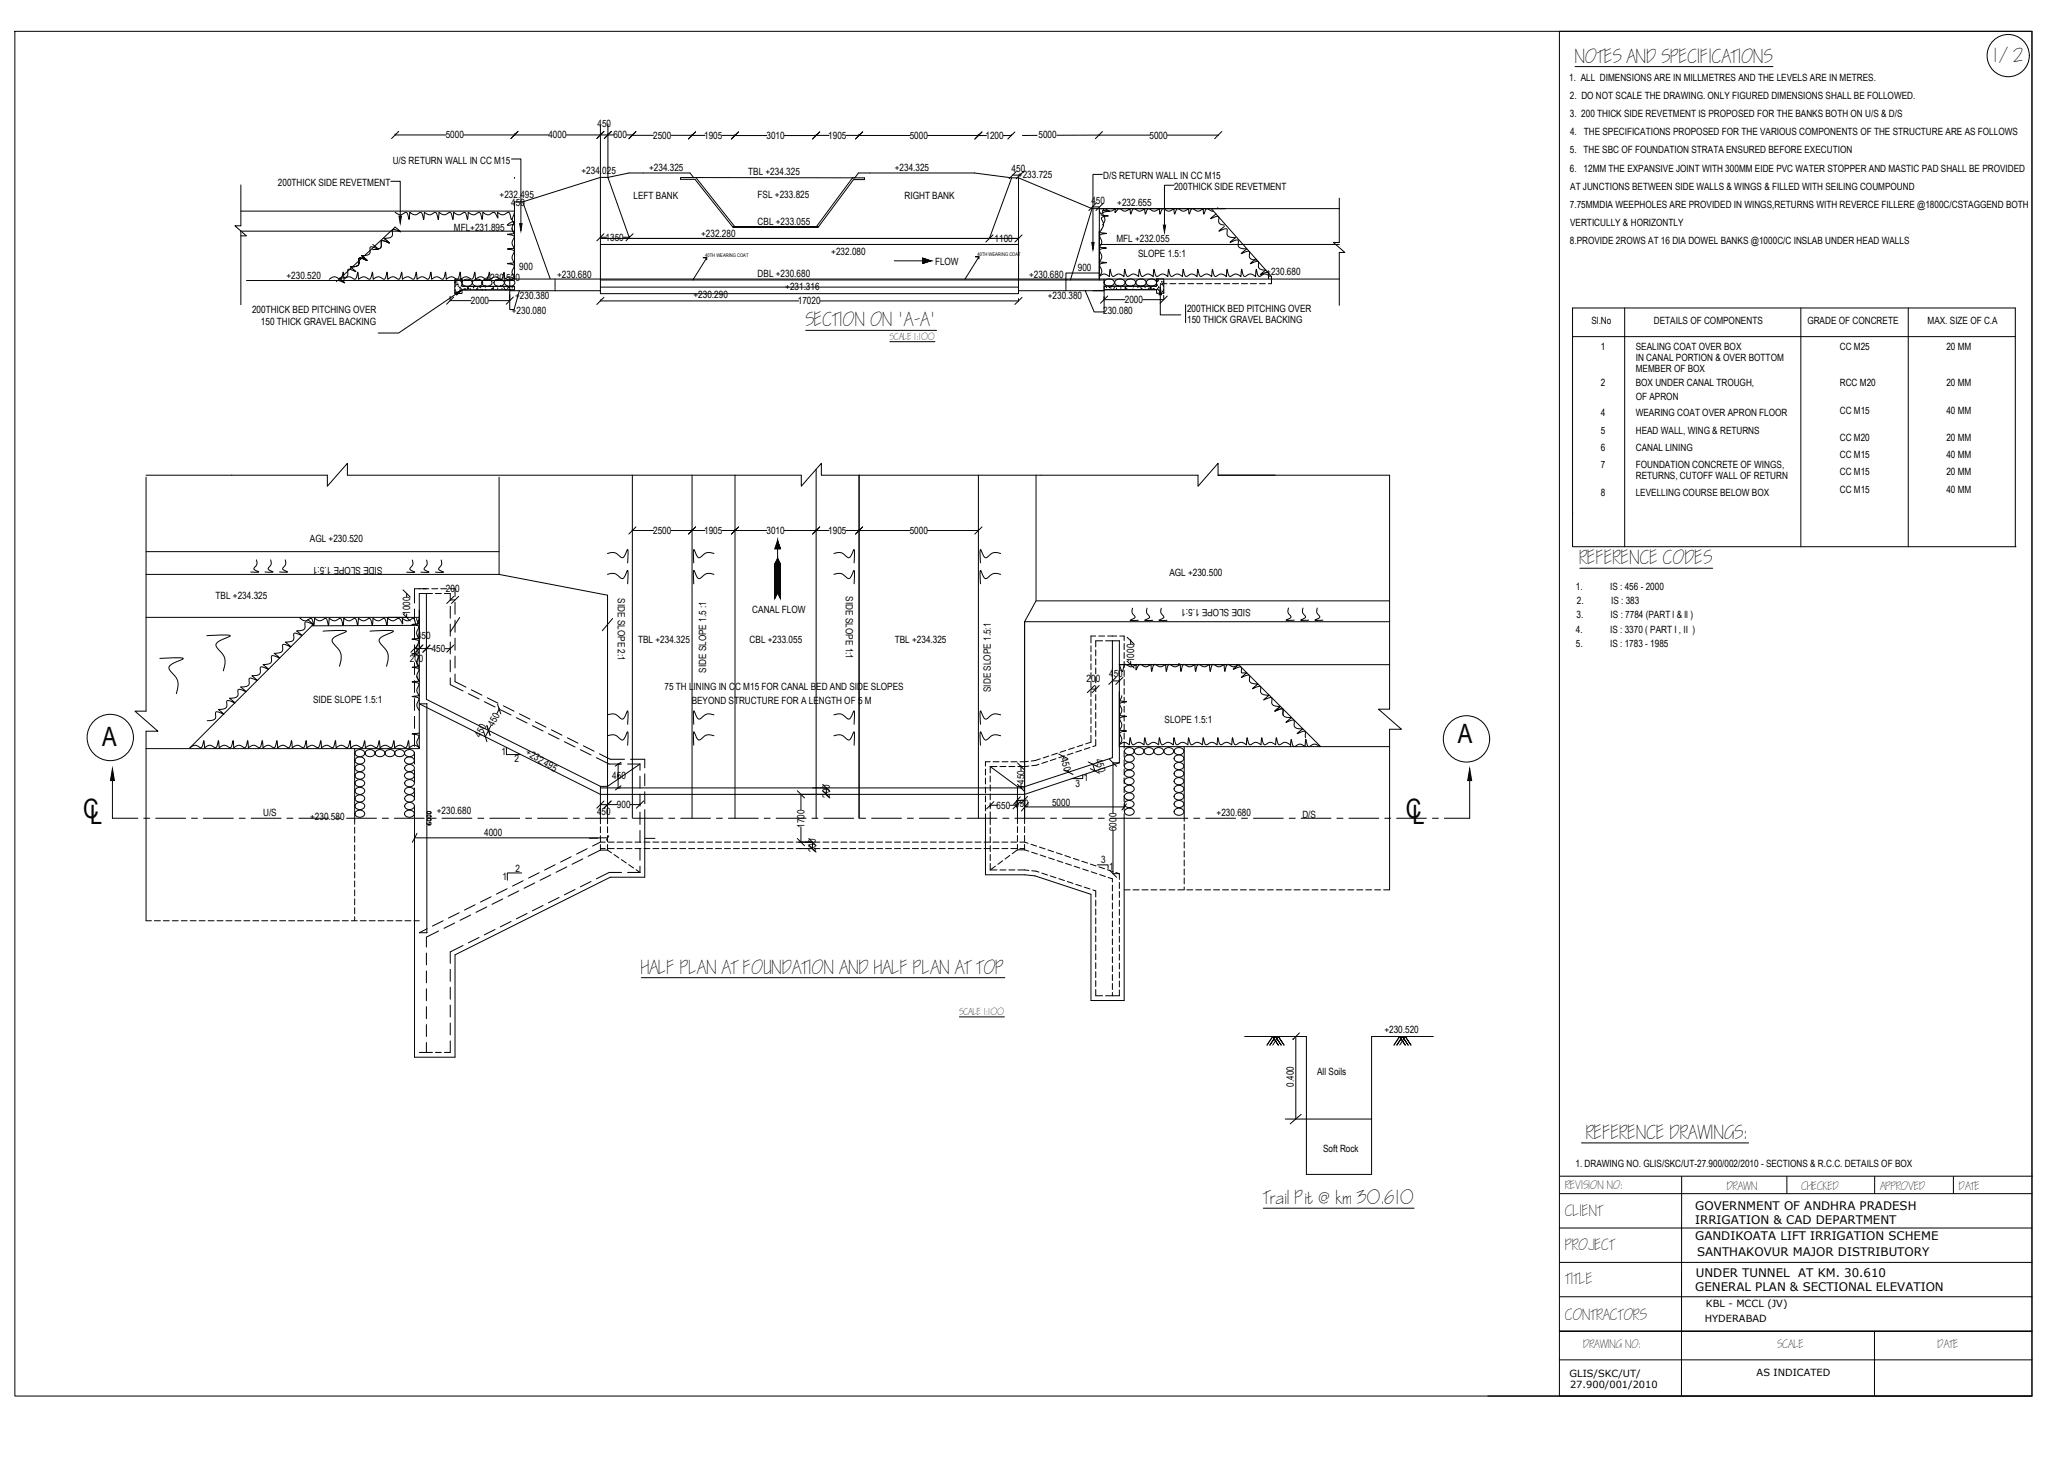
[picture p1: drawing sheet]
<svg xmlns="http://www.w3.org/2000/svg" width="1189mm" height="841mm" viewBox="0 0 1189 841" stroke-linecap="round" stroke-linejoin="round" font-family="sans-serif">
<!-- layer: STEEL -->
<g fill="none" stroke="#000" stroke-width=".58">
<path d="M9 18h1163v787h-1163zM908 38h114M228 78h.1M228 78h29M267 78h49M297 78h.1M327 78h19M346 78h.1M346 78h4M346 72v97h241v-66M350 78h.1M350 78h4"/>
<path d="M350 71v31h-4l-45 14M361 78h4M365 78h.1M365 78h12M387 78h19M399 78h.1M416 78h8M424 78h.1M424 78h18M452 78h19M471 78h.1M471 78h7"/>
<path d="M488 78h37M495 78h.1M535 78h29M564 78h.1M564 78h5M578 78h5M583 78h.1M598 78h-8M634 78h29M634 78h.1M634 78h-25M673 78h29"/>
<path d="M702 78h.1M295 92h5v37M139 107v23M225 105h6v20M297 102v1M400 102h-8v1h9l22 28h49l20-27M400 102l-2-2h-35l-13 2 13 35M400 102l93 1 2-3h67l21 3-13 34M401 102l23 29M492 104h.1M492 104h6v-1h-6l-22 28M583 103h4"/>
<path d="M584 101h4M587 103l43 17M630 119h4M636 101h-6v39M677 107h-6v23M772 114v26M139 122h158M297 133h-158v43M346 137h241M346 137h4M359 137h4M363 137h.1"/>
<path d="M422 131h50M570 137h.1M630 120h142M630 120l-13 41M634 120v41M634 133h.1M635 132l-1 2M698 120l35 39v5h-2M346 141h241M407 150l1-1h-3h3l-9 12M516 150h21M532 149v2v-1"/>
<path d="M532 149l5 1-5 2v-1M532 149l5 1-5 2zM564 149v-1h-2h2l-8 13M587 141h.1M634 157h-19v5M634 141h138M772 146v30M142 162h153M260 171v2h12M262 161h4v4h31v2h-31v2h-4zM262 169h.1M262 163h.1"/>
<path d="M262 167h.1M262 168h.1M262 165h.1M263 163h.1M263 164h.1M263 169l-33 23h-12M263 168h.1M264 164h.1M264 165h.1M265 168h.1M265 165v1zM265 162h.1"/>
<path d="M266 161h.1M266 167h.1M266 165h.1M266 163h.1M266 162h.1M266 165h31M266 167h31M267 162a2.9 2.9 0 0 1 3-1 2.9 2.9 0 0 1 2 3 3 3 0 0 1-3 1 3 3 0 0 1-3-2zM268 167v-1zM268 167h.1M269 167h.1M270 166h.1"/>
<path d="M271 167h.1M273 166h.1M273 162a2.9 2.9 0 0 1 3-1 2.9 2.9 0 0 1 2 3 3 3 0 0 1-3 1 3 3 0 0 1-3-2zM274 165h.1M275 166v1zM275 166h.1M276 166h.1M277 165h.1M277 166h.1M278 167h.1M278 162a2.9 2.9 0 0 1 4-1 2.9 2.9 0 0 1 1 3 3 3 0 0 1-3 1 3 3 0 0 1-2-3zM280 167h.1"/>
<path d="M280 166h.1M280 165h.1M283 167h.1M283 165h1M284 166h.1M285 162a2.9 2.9 0 0 1 4-1 2.9 2.9 0 0 1 1 3 3 3 0 0 1-3 1 3 3 0 0 1-2-2zM287 166h.1M289 165h.1M289 167h.1M291 166h.1M291 167h.1M292 162a2.9 2.9 0 0 1 3-1 2.9 2.9 0 0 1 2 3 3 3 0 0 1-4 1 3 3 0 0 1-2-2z"/>
<path d="M292 167h.1M292 165h.1M293 166h.1M293 166l1-1zM294 168v10h2l3-10M294 170v3h-12M294 165h.1M295 166h.1M296 165h.1M299 168h47M317 161l-16-45h-4v45M320 161h.1"/>
<path d="M320 162v1M320 163v1M320 164v1M320 165v1M320 166v1M320 167v1M346 173h.1M346 161h291M346 166h241M346 173h114M587 168h50v12h-6l-5-12M587 172v1h-114"/>
<path d="M615 162v1M615 163v1M615 164v1M615 165v1M615 166v1M615 167v1M637 171v2h12M637 165h30v-4h4v8h-4v-2h-30zM637 161v7h-7M637 167h30M637 162a2.9 2.9 0 0 1 3-1 2.9 2.9 0 0 1 2 3 3 3 0 0 1-3 1 3 3 0 0 1-2-3zM637 165h.1"/>
<path d="M638 166h.1M639 165h.1M639 165h28M639 165h1zM640 166h.1M641 166h.1M641 165h.1M641 167h1M642 167h.1M643 166h.1M643 162a2.9 2.9 0 0 1 4-1 2.9 2.9 0 0 1 1 3 3 3 0 0 1-3 1 3 3 0 0 1-2-3zM644 167h.1"/>
<path d="M645 165h.1M646 166h.1M649 166h.1M649 165h.1M649 162a2.9 2.9 0 0 1 4-1 2.9 2.9 0 0 1 1 3 3 3 0 0 1-3 1 3 3 0 0 1-2-3zM650 167h.1M650 165h-1M653 167h1M653 165h.1M653 166h.1M655 167h.1M656 162a2.9 2.9 0 0 1 3-1 2.9 2.9 0 0 1 2 3 3 3 0 0 1-4 1 3 3 0 0 1-2-3z"/>
<path d="M656 166h.1M656 165h1M657 165h.1M658 166h.1M658 166v1zM659 165h.1M660 166h.1M662 162a2.9 2.9 0 0 1 3-1 2.9 2.9 0 0 1 2 3 3 3 0 0 1-4 1 3 3 0 0 1-2-3zM662 167h.1M663 166h.1M664 166h.1M665 167h.1"/>
<path d="M665 166v1zM667 162h.1M667 165h.1M667 167h.1M668 167h.1M668 161h.1M668 162h.1M668 165v1zM668 168h.1M669 170v12h12M669 165h.1M669 164h1z"/>
<path d="M670 163h.1M670 164h.1M670 168h.1M671 163h.1M671 165h.1M671 167h.1M671 168h.1M671 169h.1M671 170v3h-12M671 162v1M671 164h2M675 164h3"/>
<path d="M680 164h3M684 176v10M685 164h3M690 164h3M695 164h4M700 164h4M705 164h4M711 164h3M716 164h3M721 164h3M726 164h4M772 161h-478v7h5"/>
<path d="M937 178v137M1038 178v137M1100 178v137M465 190h75M513 197h26M907 194h255M84 274h105M84 275v135M200 274h262M288 275v56M365 274v198M399 274v198"/>
<path d="M424 274v198M471 270v202M474 274h217M495 274v198M564 274v198M597 274v72l-6 12M702 274h99v135M907 295h.1M84 318h204M350 319a7 7 0 0 1 8 2 7 7 0 0 0 4-4v8M365 306h.1M365 306h12"/>
<path d="M387 306h19M399 306h.1M412 319a6 6 0 0 0-8 2h-2l-2-4v8M416 306h26M424 306h.1M448 311v31M452 306h26M471 306h.1M481 319a6 6 0 0 1 8 2h1l2-4v8M488 306h37M495 306h.1M535 306h29"/>
<path d="M564 306h.1M577 319a7 7 0 0 0-8 2h-2l-2-4v8M1162 315v-137h-255v137h255M84 331h204M148 323a6 6 0 0 1-2 5l3 2h-4M156 323a6 6 0 0 1-1 5l2 2h-4M164 323a6 6 0 0 1-1 5l3 2h-5M238 323a6 6 0 0 1-2 5l3 2h-5M242 339h4M246 323a6 6 0 0 1-1 5l2 2h-4M254 323a6 6 0 0 1-1 5l3 2h-5M288 331l62 12v129"/>
<path d="M350 331a6 6 0 0 1 8 2 7 7 0 0 0 4-4v8M412 331a6 6 0 0 0-9 2 7 7 0 0 1-3-4v8M448 322l2 3v20l-2-3-1 3v-20zM481 331a6 6 0 0 1 8 2h1l2-4v8M577 331a6 6 0 0 0-8 2 7 7 0 0 1-4-4v8M911 328h76M84 356h158M234 342h.1M234 342v2M234 354v2M260 346h2M265 356l-5 8"/>
<path d="M353 357l-6 7M591 358h210M591 358v114M597 346h204M653 351a6 6 0 0 0 1 5l-2 2h4M661 351a6 6 0 0 0 2 5l-3 2h5M670 351a6 6 0 0 0 1 5l-3 2h5M743 351a6 6 0 0 0 1 5l-2 1h4M751 351a6 6 0 0 0 2 5l-3 1h5M759 351a6 6 0 0 0 2 5l-3 1h5M92 380l12-1 2 1-4 1a4 4 0 0 0-4 5l1 2a8 8 0 0 1 3 9v3M119 366h12h2l-4 2a4 4 0 0 0-4 4l1 3a8 8 0 0 1 3 9v3"/>
<path d="M186 364l12-1 2 1-4 2a4 4 0 0 0-4 4l1 2a8 8 0 0 1 3 10v2M213 364l12-1 2 1-4 2a4 4 0 0 0-4 4l1 2a8 8 0 0 1 3 10v2M239 374h7M239 360l-59 1M246 374h.1M246 374h3M257 374h3M260 374h.1M652 369h.1M652 369v2M629 397h3M641 392h.1"/>
<path d="M641 393h4M645 392h.1M645 383h156M652 383h.1M652 381v2M680 383h.1M714 383h.1M246 406v132M246 406h-4l104 52h245l54-18M283 418l-1 3M288 409h.1M288 409l-2 2"/>
<path d="M350 412a6 6 0 0 1 8 2 7 7 0 0 0 4-4v8M412 412a6 6 0 0 0-9 2 7 7 0 0 1-3-4v8M481 412a6 6 0 0 1 8 2h1l2-4v8M577 412a6 6 0 0 0-8 2 7 7 0 0 1-4-4v8M84 432h158v-90h4v61l100 50M84 421v110M204 432v41M205 433a2.6 2.6 0 0 1 4-1 2.6 2.6 0 0 1 1 3 2.6 2.6 0 0 1-4 1 2.6 2.6 0 0 1-1-3zM205 437a2.6 2.6 0 0 1 4-1 2.6 2.6 0 0 1 1 4 2.6 2.6 0 0 1-4 0 2.6 2.6 0 0 1-1-3zM211 433a2.6 2.6 0 0 1 4-1 2.6 2.6 0 0 1 1 3 2.6 2.6 0 0 1-4 1 2.6 2.6 0 0 1-1-3zM217 433a2.6 2.6 0 0 1 3-1 2.6 2.6 0 0 1 1 3 2.6 2.6 0 0 1-3 1 2.6 2.6 0 0 1-1-3zM223 433a2.6 2.6 0 0 1 3-1 2.6 2.6 0 0 1 1 3 2.6 2.6 0 0 1-3 1 2.6 2.6 0 0 1-1-3z"/>
<path d="M228 433a2.6 2.6 0 0 1 4-1 2.6 2.6 0 0 1 1 3 2.6 2.6 0 0 1-4 1 2.6 2.6 0 0 1-1-3zM234 433a2.6 2.6 0 0 1 3-1 2.6 2.6 0 0 1 1 3 2.6 2.6 0 0 1-3 1 2.6 2.6 0 0 1-1-3zM234 437a2.6 2.6 0 0 1 3-1 2.6 2.6 0 0 1 1 4 2.6 2.6 0 0 1-3 0 2.6 2.6 0 0 1-1-3zM282 421h.1M282 421l-2 4M292 431v4h8M350 424a7 7 0 0 1 8 2 7 7 0 0 0 4-4v8M358 439l-3 3M412 424a6 6 0 0 0-8 2h-2l-2-4v8M481 424a6 6 0 0 1 8 2h1l2-4v8M577 424a7 7 0 0 0-8 2h-2l-2-4v8M613 436h.1"/>
<path d="M613 436v1M645 440v-71h-4v68l-50 16h-4M645 440h-3v29M648 430h153M649 432a2.6 2.6 0 0 1 3-1 2.6 2.6 0 0 1 1 3 2.6 2.6 0 0 1-3 1 2.6 2.6 0 0 1-1-3zM649 436a2.6 2.6 0 0 1 3-1 2.6 2.6 0 0 1 1 4 2.6 2.6 0 0 1-3 0 2.6 2.6 0 0 1-1-3zM655 432a2.6 2.6 0 0 1 3-1 2.6 2.6 0 0 1 1 3 2.6 2.6 0 0 1-3 1 2.6 2.6 0 0 1-1-3zM660 432a2.6 2.6 0 0 1 4-1 2.6 2.6 0 0 1 1 3 2.6 2.6 0 0 1-4 1 2.6 2.6 0 0 1-1-3zM666 432a2.6 2.6 0 0 1 3-1 2.6 2.6 0 0 1 1 3 2.6 2.6 0 0 1-3 1 2.6 2.6 0 0 1-1-3zM672 432a2.6 2.6 0 0 1 3-1 2.6 2.6 0 0 1 1 3 2.6 2.6 0 0 1-3 1 2.6 2.6 0 0 1-1-3zM678 432a2.6 2.6 0 0 1 3-1 2.6 2.6 0 0 1 1 3 2.6 2.6 0 0 1-3 1 2.6 2.6 0 0 1-1-3zM678 436a2.6 2.6 0 0 1 3-1 2.6 2.6 0 0 1 1 4 2.6 2.6 0 0 1-3 0 2.6 2.6 0 0 1-1-3z"/>
<path d="M683 430v42M801 420v93M65 450v22M205 441a2.6 2.6 0 0 1 4 0 2.6 2.6 0 0 1 1 3 2.6 2.6 0 0 1-4 1 2.6 2.6 0 0 1-1-4zM205 450a2.6 2.6 0 0 1 4-1 2.6 2.6 0 0 1 1 4 2.6 2.6 0 0 1-4 0 2.6 2.6 0 0 1-1-3zM205 446a2.6 2.6 0 0 1 4-1 2.6 2.6 0 0 1 1 3 2.6 2.6 0 0 1-4 1 2.6 2.6 0 0 1-1-3zM205 459a2.6 2.6 0 0 1 4-1 2.6 2.6 0 0 1 1 4 2.6 2.6 0 0 1-4 0 2.6 2.6 0 0 1-1-3zM205 455a2.6 2.6 0 0 1 4-1 2.6 2.6 0 0 1 1 3 2.6 2.6 0 0 1-4 1 2.6 2.6 0 0 1-1-3zM234 446a2.6 2.6 0 0 1 3-1 2.6 2.6 0 0 1 1 3 2.6 2.6 0 0 1-3 1 2.6 2.6 0 0 1-1-3zM234 455a2.6 2.6 0 0 1 3-1 2.6 2.6 0 0 1 1 3 2.6 2.6 0 0 1-3 1 2.6 2.6 0 0 1-1-3zM234 441a2.6 2.6 0 0 1 3 0 2.6 2.6 0 0 1 1 3 2.6 2.6 0 0 1-3 1 2.6 2.6 0 0 1-1-4zM234 450a2.6 2.6 0 0 1 3-1 2.6 2.6 0 0 1 1 4 2.6 2.6 0 0 1-3 0 2.6 2.6 0 0 1-1-3z"/>
<path d="M234 459a2.6 2.6 0 0 1 3-1 2.6 2.6 0 0 1 1 4 2.6 2.6 0 0 1-3 0 2.6 2.6 0 0 1-1-3zM346 453v19M346 454h245M356 440h2M356 447h.1M356 440v14M358 453l-3 2M369 440l-19 13h-4M462 458v9M468 454h8v4h-8M571 442l16 11M587 453v19"/>
<path d="M589 454h.1M589 442h.1M589 442v2M589 452v2M616 444v1M616 445h.1M624 447v2h-6M630 441l1 3M649 440a2.6 2.6 0 0 1 3 0 2.6 2.6 0 0 1 1 3 2.6 2.6 0 0 1-3 1 2.6 2.6 0 0 1-1-4zM649 449a2.6 2.6 0 0 1 3-1 2.6 2.6 0 0 1 1 4 2.6 2.6 0 0 1-3 0 2.6 2.6 0 0 1-1-3zM649 458a2.6 2.6 0 0 1 3-1 2.6 2.6 0 0 1 1 3 2.6 2.6 0 0 1-3 1 2.6 2.6 0 0 1-1-3zM649 445a2.6 2.6 0 0 1 3-1 2.6 2.6 0 0 1 1 3 2.6 2.6 0 0 1-3 1 2.6 2.6 0 0 1-1-3z"/>
<path d="M649 453a2.6 2.6 0 0 1 3 0 2.6 2.6 0 0 1 1 3 2.6 2.6 0 0 1-3 1 2.6 2.6 0 0 1-1-4zM678 440a2.6 2.6 0 0 1 3 0 2.6 2.6 0 0 1 1 3 2.6 2.6 0 0 1-3 1 2.6 2.6 0 0 1-1-4zM678 449a2.6 2.6 0 0 1 3-1 2.6 2.6 0 0 1 1 4 2.6 2.6 0 0 1-3 0 2.6 2.6 0 0 1-1-3zM678 445a2.6 2.6 0 0 1 3-1 2.6 2.6 0 0 1 1 3 2.6 2.6 0 0 1-3 1 2.6 2.6 0 0 1-1-3zM678 458a2.6 2.6 0 0 1 3-1 2.6 2.6 0 0 1 1 3 2.6 2.6 0 0 1-3 1 2.6 2.6 0 0 1-1-3zM678 453a2.6 2.6 0 0 1 3 0 2.6 2.6 0 0 1 1 3 2.6 2.6 0 0 1-3 1 2.6 2.6 0 0 1-1-4zM847 450v22M205 463a2.6 2.6 0 0 1 4 0 2.6 2.6 0 0 1 1 3 2.6 2.6 0 0 1-4 1 2.6 2.6 0 0 1-1-4zM205 468a2.6 2.6 0 0 1 4-1 2.6 2.6 0 0 1 1 3 2.6 2.6 0 0 1-4 1 2.6 2.6 0 0 1-1-3zM234 468a2.6 2.6 0 0 1 3-1 2.6 2.6 0 0 1 1 3 2.6 2.6 0 0 1-3 1 2.6 2.6 0 0 1-1-3zM234 463a2.6 2.6 0 0 1 3 0 2.6 2.6 0 0 1 1 3 2.6 2.6 0 0 1-3 1 2.6 2.6 0 0 1-1-4zM246 474l1 2h1v-2h-1v2"/>
<path d="M246 468h2l1 1h-3zM246 472h2l1 1h-3zM246 470h2l1 1h-3zM346 464h.1M350 464h.1M356 464h-10M363 464h6M369 464h.1M372 472v34h-20l-90 44v59h-23v-136M462 477v8h6M568 472v32h23l6 1 32 11v61h19v-105M575 464h-4v1"/>
<path d="M582 464h4v1M586 462l4-1 1 5M586 461l1 6M591 465h57M593 463l-4 5M642 479v25h3M649 462a2.6 2.6 0 0 1 3-1 2.6 2.6 0 0 1 1 4 2.6 2.6 0 0 1-3 1 2.6 2.6 0 0 1-1-4zM649 467a2.6 2.6 0 0 1 3-1 2.6 2.6 0 0 1 1 3 2.6 2.6 0 0 1-3 1 2.6 2.6 0 0 1-1-3zM649 463l-2 4M678 462a2.6 2.6 0 0 1 3-1 2.6 2.6 0 0 1 1 4 2.6 2.6 0 0 1-3 1 2.6 2.6 0 0 1-1-4zM678 467a2.6 2.6 0 0 1 3-1 2.6 2.6 0 0 1 1 3 2.6 2.6 0 0 1-3 1 2.6 2.6 0 0 1-1-3zM239 483h111"/>
<path d="M240 480l-2 6M340 483h5M351 482l-1 2M372 483h6M460 485h8v4h-8M633 499h6v2M301 503h-9v4M242 538h4M370 564h209M553 586h26M718 597h35v80h38v-80h35M746 599h.1"/>
<path d="M747 597v48M749 595l-3 4M741 645h50M750 642l-6 6M912 659h96M899 678h273M970 678l-1 127M1030 678v10M1081 678v10M1126 678v10M728 696h87M899 688h273"/>
<path d="M899 708h273M899 728h273M899 748h273M1081 767v38M1172 767h-273h273M899 784h273M858 805h41v-787h273v787h-273"/>
<circle cx="1158" cy="32" r="12"/>
<circle cx="64" cy="425" r="13"/>
<circle cx="846" cy="426" r="13"/>
</g>
<!-- layer: 0 -->
<g fill="none" stroke="#000" stroke-width=".58">
<path d="M230 76l-4 4M299 76l-4 4M348 76l-4 4M353 76l-5 4M367 76l-4 4M401 76l-4 4M566 76l-4 4M585 76l-4 4M636 76l-4 4M704 76l-4 4M422 80l4-4-4 4M468 80l5-4-5 4"/>
<path d="M493 80l4-4-4 4M586 99l-4 4M590 99l-4 4M632 117l-4 4M636 117l-4 4M139 130h-4l7 6h-3M221 137l4 3h-2a2.1 2.1 0 0 0-3-1 3 3 0 0 1-1 4 3 3 0 0 1-3 1h-1a4 4 0 0 0 5-2v-1a1.3 1.3 0 0 1 0-2 1.3 1.3 0 0 1 2 0l3 1-4-3a4 4 0 0 0 5-2v-1a1.3 1.3 0 0 1 0-2 1.3 1.3 0 0 1 2 0l3 2-3-3-33 31M228 122a4 4 0 0 0 6 0l1 1 1 4v-5a4 4 0 0 0 7 0v1l1 4 1-5a4 4 0 0 0 6 0l1 1 1 4v-5a4 4 0 0 0 6 0l1 1 1 4 1-5a4 4 0 0 0 6 0l1 1 1 4v-5a4 4 0 0 0 6 0l1 1 1 4v-5a4 4 0 0 0 7 0l1 1 1 3v-4a4 4 0 0 0 6 0l2 5 2-5M295 132l2 3h-5l3 1a1.1 1.1 0 0 1 1 0 1.1 1.1 0 0 1 0 1 4 4 0 0 0 1 6l-5 1h3a1.1 1.1 0 0 1 1 1 1.1 1.1 0 0 1 0 1 4 4 0 0 0 1 6h-5h3a1.1 1.1 0 0 1 1 1 1.1 1.1 0 0 1 0 1 4 4 0 0 0 1 6M295 126l2 3-5 1a3 3 0 0 1 4-2v1a4 4 0 0 0 1 6M348 135l-4 4M365 135l-4 4"/>
<path d="M572 135l-4 5M589 135l-4 5M634 122l1 1a2.2 2.2 0 0 1 2-3l1 1a3 3 0 0 0 5-1v3v-1a2.5 2.5 0 0 1 2-2 2.5 2.5 0 0 1 3 2h1l3-2v3l1-1a1.3 1.3 0 0 1 1-2 1.3 1.3 0 0 1 1 1 3 3 0 0 0 5-1v3l1-1a1.3 1.3 0 0 1 1-2 1.3 1.3 0 0 1 2 1 3 3 0 0 0 4-1l1 3v-1a1.3 1.3 0 0 1 1-2 1.3 1.3 0 0 1 2 1 3 3 0 0 0 5-1v3l1-1a1.3 1.3 0 0 1 1-2 1.3 1.3 0 0 1 1 1 3 3 0 0 0 5-1l1 3v-1a1.3 1.3 0 0 1 1-2 1.3 1.3 0 0 1 2 1 3 3 0 0 0 5-1v3a1.9 1.9 0 0 1 2-3l4 2M634 134l4 1h-3a1.1 1.1 0 0 0-1 1 1.1 1.1 0 0 0 0 1 4 4 0 0 1 0 6h4h-3a1.1 1.1 0 0 0-1 1 1.1 1.1 0 0 0 0 1 4 4 0 0 1 0 6h4l-3 1a1.1 1.1 0 0 0-1 0 1.1 1.1 0 0 0 0 2 4 4 0 0 1 0 5M634 133v27M635 124h4l-3 1a1.1 1.1 0 0 0-1 0 1.1 1.1 0 0 0 0 2 4 4 0 0 1 0 5M636 121l4 1h-3a1.1 1.1 0 0 0-1 1 1.1 1.1 0 0 0 0 1 4 4 0 0 1 0 6M701 123l-3 3 3-1h2a3 3 0 0 0 0 3 3 3 0 0 0 3 2M702 120h.1M704 120h.1M706 131l-3 2 2-1a1.5 1.5 0 0 1 1 0 1.5 1.5 0 0 1 2 1 3 3 0 0 0 0 3 3 3 0 0 0 3 1h1l-3 3 2-1a2 2 0 0 1 3 0 3 3 0 0 0 0 3 3 3 0 0 0 3 1h2l-3 3 2-1a1.7 1.7 0 0 1 2 0 3 3 0 0 0 2 5h3M772 140h-3l6 6h-3"/>
<path d="M202 154l3 3-1-1a2.1 2.1 0 0 0-4 0 3 3 0 0 1 0 3 3 3 0 0 1-3 1h-1l3 3-2-1a1.8 1.8 0 0 0-3 0M215 141l3 3-1-1a2.1 2.1 0 0 0-4 0 3 3 0 0 1 0 3 3 3 0 0 1-3 1h-1l3 3h-2a2.1 2.1 0 0 0-3-1 3 3 0 0 1 0 4 3 3 0 0 1-4 1h-1a3 3 0 0 0 5-3 1.3 1.3 0 0 1 0-2 1.3 1.3 0 0 1 2 0l3 1-3-3M634 159h1a3 3 0 0 1 5 0v-4l1 3 1 1a4 4 0 0 1 6 0v-4l1 3 2 1a4 4 0 0 1 5 0l1-4 1 3 1 1a4 4 0 0 1 6 0v-4l1 3 1 1a4 4 0 0 1 6 0l1-4 1 3 1 1a4 4 0 0 1 6 0v-4l1 4h1a4 4 0 0 1 6 0l1-4 1 4h1a4 4 0 0 1 6 0v-4l1 4h1a4 4 0 0 1 6 0v-4l1 3 2 1a4 4 0 0 1 5 0l1-4 1 3 1 1a4 4 0 0 1 6 0v-4l1 3 1 1a4 4 0 0 1 6 0M724 149l-3 3 4-1h1a3 3 0 0 0 1 4l3 1M730 156l-3 2h1a2.7 2.7 0 0 1 3-1v4M262 171l-5 4M296 171l-4 4M297 161h-1a3 3 0 0 0-5 0v-4l-2 4h-1a4 4 0 0 0-5 0l-1-4-1 4h-1a4 4 0 0 0-6 0v-4l-1 4h-2a4 4 0 0 0-5 0l-1-4-1 4h-1a4 4 0 0 0-6 0v-4l-1 4h-2a4 4 0 0 0-5 0l-1-4-1 4h-1a4 4 0 0 0-6 0v-4l-1 4h-1a4 4 0 0 0-6 0v-4l-1 3-1 1a4 4 0 0 0-6 0l-1-4-1 3-1 1a4 4 0 0 0-6 0v-4l-1 4h-1a4 4 0 0 0-6 0l-1-4-1 4h-1a4 4 0 0 0-6 0v-4l-1 4h-2a4 4 0 0 0-5 0M348 171l-4 4M589 171l-4 4M639 171l-5 4M673 171l-4 4"/>
<path d="M189 274v6l11-13v7M462 274v6l12-13v7M691 274v6l11-13v7M367 304l-4 4M401 304l-4 4M426 304l-4 4M473 304l-5 4M497 304l-4 4M566 304l-4 4M242 339h-3v9M244 339h3M249 339h3"/>
<path d="M254 339h4M259 339h3v5M173 356a4 4 0 0 0 6 0l1 1 1 4v-5a4 4 0 0 0 7 0l1 5 1-5a4 4 0 0 0 6 0l1 1 1 4v-5a4 4 0 0 0 7 0v1l1 4 1-5a4 4 0 0 0 6 0l1 1 1 4v-5a4 4 0 0 0 6 0l1 1 1 4v-5a4 4 0 0 0 7 0l1 1 1 3v-4a5 5 0 0 0 6 0l2 5 2-5M177 357l4 3-2-1a2.3 2.3 0 0 0-3 0 3 3 0 0 1 0 4 3 3 0 0 1-4 1h-1l3 2h-1a2.3 2.3 0 0 0-4-1v1a3 3 0 0 1 0 3 3 3 0 0 1-3 1h-1l3 3-2-1a2 2 0 0 0-3 0 3 3 0 0 1 0 3 3 3 0 0 1-4 2h-1l3 2h-1a2.1 2.1 0 0 0-4-1v1a3 3 0 0 1 0 3 3 3 0 0 1-3 1h-1l3 3-2-1a2.1 2.1 0 0 0-3 0 3 3 0 0 1 0 3 3 3 0 0 1-3 1l-2 1 3 2h-1a2.1 2.1 0 0 0-3-1v1a3 3 0 0 1-1 3 3 3 0 0 1-3 1h-1l3 3-2-1a2.1 2.1 0 0 0-3 0 3 3 0 0 1 0 3 3 3 0 0 1-3 1h-2l3 3h-1a2.1 2.1 0 0 0-3-1v1a3 3 0 0 1-1 3 3 3 0 0 1-3 1h-1l3 3-1-1a2.1 2.1 0 0 0-4 0 3 3 0 0 1 0 3 3 3 0 0 1-3 1h-2M181 360l-72 71 1-1a4 4 0 0 1 6 1l1-1v-3l1 4 1-1a4 4 0 0 1 5 1l1-1 1-3v4l1-1a4 4 0 0 1 6 1v-1l1-3 1 4 1-1a4 4 0 0 1 5 1l1-1 1-3v4a4 4 0 0 1 6 0l1-1 1-3 1 4a4 4 0 0 1 6 0l1-1 1-3v4l1-1a4 4 0 0 1 5 1l1-1 1-3 1 4v-1a4 4 0 0 1 6 1l1-1 1-3v4l1-1a4 4 0 0 1 5 1l1-1 1-3v4l1-1a4 4 0 0 1 6 1l1-1v-3l1 4 1-1a4 4 0 0 1 5 1l1-1 1-3v4l1-1a4 4 0 0 1 6 1v-1l1-3 1 4 1-1a4 4 0 0 1 5 1l1-1 1-3v4a4 4 0 0 1 6 0l1-1 1-3 1 4a4 4 0 0 1 6 0l1-1 1-3v4h1a3 3 0 0 1 5 0M232 354l5 4M232 340l5 4M239 351v7M240 357l2 3h-5h3a1.2 1.2 0 0 1 1 1 1.2 1.2 0 0 1 0 1 4 4 0 0 0 1 6h-5l3 1a1.2 1.2 0 0 1 1 0 1.2 1.2 0 0 1 0 2 4 4 0 0 0 1 5l-5 1h3a1.1 1.1 0 0 1 1 1 1.1 1.1 0 0 1 0 1 4 4 0 0 0 1 6M246 342h3M251 342h3M256 342h4v4"/>
<path d="M260 349v7M260 360v7M262 344l-4 4M262 347v7M262 358v6M264 344l-4 4M239 361v7M239 372v7M241 372l-4 4M244 372l-4 4M248 372l-4 4M260 370v7"/>
<path d="M262 372l-4 4M262 368v7M262 378v7M629 372v4M629 377v4M632 367h-3v4M632 375v3M632 380v3M633 367h4M636 369h-4v4M637 369h4M639 367h5"/>
<path d="M646 367h2v2M648 371v3M648 376v4M650 367l4 4M239 382v7M239 392v7M240 390l2 3h-4l2 1a1.1 1.1 0 0 1 1 0 1.1 1.1 0 0 1 0 1 4 4 0 0 0 1 6l-4 1h2a1.1 1.1 0 0 1 1 1 1.1 1.1 0 0 1 0 1 4 4 0 0 0 1 5M240 381l2 3-4 1h2a1.1 1.1 0 0 1 1 1 1.1 1.1 0 0 1 0 1 4 4 0 0 0 1 6M260 380v7M260 391v4l7 3M262 389v4l7 3M270 400l6 3"/>
<path d="M272 398l6 3M629 383v3M629 388v3M629 393v3M629 398v4M631 395l-4 4M632 385v3M632 390v4M632 395v4M634 395l-4 4M643 390l-4 5M645 399v31h6"/>
<path d="M645 383l2 4 1-2a1.4 1.4 0 0 1 1-2 1.4 1.4 0 0 1 1 1 3 3 0 0 0 5-1v3l1-1a2 2 0 0 1 1-2 2 2 0 0 1 2 1 3 3 0 0 0 5-1v4l1-4h1a4 4 0 0 0 6 0v4l1-3 2-1a4 4 0 0 0 5 0l1 4 1-3 1-1a4 4 0 0 0 6 0v4l1-3 1-1a4 4 0 0 0 6 0l1 4 1-3 1-1a4 4 0 0 0 6 0v4l1-3 1-1a4 4 0 0 0 6 0M645 383h.1M647 390l-4 5M648 381v4M648 386v4M648 392v3M648 397v3M650 381l4 4M714 383l-3 3 1-1a2.7 2.7 0 0 1 4 0v3h3l-3 3 1-1a2.1 2.1 0 0 1 3 0 3 3 0 0 0 1 3 3 3 0 0 0 3 1h1l-3 3 2-1a2.1 2.1 0 0 1 3 0 3 3 0 0 0 0 4 3 3 0 0 0 3 1h2l-3 2h1a2.1 2.1 0 0 1 3 0 3 3 0 0 0 1 3 3 3 0 0 0 3 1h1l-3 3h1a2.7 2.7 0 0 1 4-1v3M714 383l47 47M714 383h.1M84 410h-6l13 11h-7"/>
<path d="M239 403v7M239 413v7M246 406h.1M279 404l6 4M281 418l2 6M281 402l6 3M287 406l2 6M288 409l7 3M290 407l6 3M298 414l6 3M299 411l7 4M307 418l6 3"/>
<path d="M309 416l6 3M629 403v4M629 408v4M629 414v3M629 419v3M632 400v4M632 406v3M632 411v3M632 416v3M647 401l-2 3 5 1h-3a1.1 1.1 0 0 0-1 1 1.1 1.1 0 0 0 0 1 4 4 0 0 1-1 5l5 1h-3a1.1 1.1 0 0 0-1 1 1.1 1.1 0 0 0 0 1 4 4 0 0 1-1 6h5l-3 1a1.1 1.1 0 0 0-1 0 1.1 1.1 0 0 0 0 2 4 4 0 0 1-1 5M648 402v3M648 407v4"/>
<path d="M648 412v4M648 417v4M738 407l-3 3 1-1a2.1 2.1 0 0 1 4 0 3 3 0 0 0 0 4 3 3 0 0 0 3 1h2l-4 2h2a2.1 2.1 0 0 1 3 0 3 3 0 0 0 1 3 3 3 0 0 0 3 1h1l-3 3h1a2.6 2.6 0 0 1 4-1v3M801 409h-6l13 11h-7M239 423v7M239 434v6M242 423h-4h2a1.1 1.1 0 0 1 1 1 1.1 1.1 0 0 1 0 1 4 4 0 0 0 1 6M279 422l2 6M316 423l6 3M318 421l6 3M325 428l7 3M327 425l6 3"/>
<path d="M335 432l6 3M336 430l6 3M344 437l7 3h7M346 435l6 3h8M364 438h8v5M571 439h-3v3M573 439h3M578 439h3M583 439h3M587 440l4 4M593 439h-5M600 437l-5 2"/>
<path d="M604 439l-3 1M605 436l-4 1M609 437l-3 1M610 434l-4 1M610 435l6 2M614 436l-4 1M614 433l-3 1M619 434l-4 1M619 431l-3 1M624 433l-4 1M624 429l-3 1M627 439l6 3"/>
<path d="M628 431l-3 1M629 424v4l-3 1M632 421v4M632 426v4h-2M640 438l4 4M645 429h1a3 3 0 0 1 5 0l1-4v3l2 1a4 4 0 0 1 6 0v-4l1 3 1 1a4 4 0 0 1 6 0v-4l1 3 2 1a4 4 0 0 1 5 0l1-4 1 3 1 1a4 4 0 0 1 6 0v-4l1 4h1a4 4 0 0 1 6 0l1-4 1 4h1a4 4 0 0 1 6 0v-4l1 4h1a4 4 0 0 1 6 0l1-4 1 4h1a4 4 0 0 1 6 0v-4l1 3 1 1a4 4 0 0 1 6 0v-4l1 3 2 1a4 4 0 0 1 5 0l1-4 1 3 1 1a4 4 0 0 1 6 0M648 423v3M648 428v3M648 433v3M648 438v4M744 430v-4l1 3 2 1a4 4 0 0 1 5 0l1-4 1 3 1 1a4 4 0 0 1 6 0M239 444v7"/>
<path d="M239 454v7M356 440h.1M356 454h.1M362 440h7v4M369 447v7M369 458v7M372 446v7M372 456v7M460 456l4 4M474 456l4 4M474 452l4 4M568 443v4"/>
<path d="M568 449v3M568 454v3M568 459v3M571 447v4M571 452v4M571 458v3M575 442h-4v4M577 442h3M582 442h3M587 452l4 4M588 459l-4 5M592 459l-4 4"/>
<path d="M593 442h-6M599 441h-4M613 444l6 2M629 443l5 3M648 443v4M648 448v4M648 454v3M648 459v3M65 472h14M83 472h3M90 472h17M110 472h4"/>
<path d="M117 472h18M138 472h3M145 472h17M165 472h4M172 472h18M193 472h3M200 472h17M204 473v2M204 477v3M220 472h4M227 472h18M239 465v8"/>
<path d="M248 472h3M255 472h17M276 472h3M282 472h18M303 472h3M310 472h17M331 472h3M337 472h18M346 472v3M346 477v3M348 462l-4 4M350 472v3"/>
<path d="M350 477v3M352 462l-4 4M358 472h3M365 472h17M369 468v7M369 479v7M371 462l-4 4M372 467v5M386 472h3M392 472h18M413 472h4M420 472h17"/>
<path d="M441 472h3M448 472h17M468 472h4M475 472h17M496 472h3M503 472h17M523 472h4M530 472h17M551 472h3M558 472h17M568 464v3M568 469v3"/>
<path d="M571 463v3M571 468v7M571 477v4M573 462l-4 4M578 472h4M585 472h17M587 472v3M587 476v4M588 462l-4 4M591 472v3M591 476v4M606 472h3"/>
<path d="M613 472h17M633 472h4M640 472h17M648 464v3M648 469v3M661 472h3M668 472h17M683 472v1M683 475v4M688 472h4M695 472h17M716 472h3"/>
<path d="M723 472h17M743 472h4M750 472h17M771 472h3M778 472h17M798 472h4M805 472h17M826 472h3M833 472h14M204 482v3M204 487v4M204 492v4"/>
<path d="M204 497v4M320 498l-6 4M327 500l-6 3M329 494l-6 3M336 495l-6 3M339 489l-7 3M346 490h4l3 2M346 489h3M346 482v3M346 487v3M346 490l-7 4M349 485h-3l-4 3"/>
<path d="M350 482v3M350 487v3M351 485h3M351 489h3M354 493l3 2M356 485h3M356 489h3M358 495l3 2M361 485h3M361 489h3M362 498l3 2M366 485h4"/>
<path d="M366 489h4M369 489v7M369 499v4M371 485h4M371 489h4M376 485h4M376 489h4M382 485h3M382 489h3M387 485h3M387 489h3M392 485h3"/>
<path d="M392 489h3M397 485h4M397 489h4M402 485h4M402 489h4M407 485h4M407 489h4M413 485h3M413 489h3M418 485h3M418 489h3M423 485h3"/>
<path d="M423 489h3M428 485h3M428 489h3M433 485h4M433 489h4M438 485h4M438 489h4M443 485h4M443 489h4M449 485h3M449 489h3M454 485h3"/>
<path d="M454 489h3M459 485h3M459 489h3M460 483l4 4M464 485h4M464 489h4M466 487l5 4M466 483l5 4M469 485h4M469 489h4M474 485h4M474 489h4"/>
<path d="M480 485h3M480 489h3M485 485h3M485 489h3M490 485h3M490 489h3M495 485h4M495 489h4M500 485h4M500 489h4M505 485h4M505 489h4"/>
<path d="M511 485h3M511 489h3M516 485h3M516 489h3M521 485h3M521 489h3M526 485h4M526 489h4M531 485h4M531 489h4M536 485h4M536 489h4"/>
<path d="M542 485h3M542 489h3M547 485h3M547 489h3M552 485h3M552 489h3M557 485h3M557 489h3M562 485h4M562 489h4M567 485h4M567 489h4"/>
<path d="M571 482v4M571 487v4M571 493v3M571 498v3M572 485h4M572 489h4M574 499l-3 2M578 485h3M578 489h3M578 496l-3 2M582 493l-3 2M583 485h3"/>
<path d="M583 489h3M587 482v3M587 487v3M587 490h4M587 490l-3 2M588 485l5 1M588 489h3M591 482v3M591 487v3M591 490l2 1M594 487l4 1M595 491l3 1"/>
<path d="M599 488l4 1M600 493l3 1M604 490l3 1M605 494l3 2M609 492l3 1M610 496l3 1M614 493l3 1M614 498l4 1M619 495l3 1M619 499l4 1M624 496l3 2M629 498l3 1"/>
<path d="M634 500l3 1M683 480v4M683 485v4M683 491v3M683 496v3M204 503v3M204 508v3M204 513v3M204 518v4M283 517l-6 3M290 518l-6 3M292 512l-6 3"/>
<path d="M299 514l-6 3M302 508l-6 3M308 509l-6 3M311 503l-6 3M318 504l-7 3M322 517l-6 3M332 513l-7 3M341 508l-6 3M358 503h-7l-7 4M362 503h7M367 501l2 2M571 501h4"/>
<path d="M577 501h3M582 501h3M587 501l6 1M595 502l4 1M601 503l3 1M606 505l3 1M610 507l4 1M615 508l4 1M620 510l4 1M624 501l3 1M625 511l3 1M629 503l3 1"/>
<path d="M630 513l2 1v3M632 519v3M634 504l3 1M638 501l4 1M639 506l2 1v1M640 502l4 4M641 510v4M641 515v4M643 503l2 1v3M645 509v3M645 514v3M645 519v3"/>
<path d="M648 513h4M653 513h4M658 513h4M664 513h3M669 513h3M674 513h3M679 513h4M683 501v3M683 506v4M683 511v2M684 513h4M689 513h4"/>
<path d="M695 513h3M700 513h3M705 513h3M710 513h3M715 513h4M720 513h4M726 513h3M731 513h3M736 513h3M741 513h3M746 513h4M751 513h4"/>
<path d="M756 513h4M762 513h3M767 513h3M772 513h3M777 513h4M782 513h4M787 513h4M793 513h3M798 513h3M84 531h3M89 531h3M94 531h4"/>
<path d="M99 531h4M104 531h4M110 531h3M115 531h3M120 531h3M125 531h4M130 531h4M135 531h4M141 531h3M146 531h3M151 531h3M156 531h4"/>
<path d="M161 531h4M166 531h4M172 531h3M177 531h3M182 531h3M187 531h3M192 531h4M197 531h4M203 531h3M204 523v4M204 528v3M208 531h3"/>
<path d="M213 531h3M218 531h3M223 531h4M228 531h4M233 531h4M239 531h3M246 538h.1M246 535l-4 3M253 537l-7 3v6M255 531l-6 3M262 532l-6 3M265 526l-6 3"/>
<path d="M271 527l-6 4M274 522l-6 3M281 523l-7 3M285 536l-6 3M295 531l-7 3M304 527l-6 3M313 522l-6 3M632 524v3M632 529v4M632 534v4M632 539v4M641 520v4"/>
<path d="M641 526v3M641 531v3M641 536v3M645 524v4M645 529v4M645 534v4M645 540v3M246 549v7M246 560v7M260 559v7M267 545l-7 4v6M276 540l-6 4"/>
<path d="M632 545v3M632 550v3M632 555v3M641 541v4M641 546v4M641 551v4M641 557v3M645 545v3M645 550v3M645 555v4M246 570v7M260 569v7"/>
<path d="M260 579v7M632 560v4M632 565v4M632 570v4h4M641 562v3M641 567v3M641 572v2M645 571v3h-8M645 560v4M645 565v4M246 580v7M246 591v6"/>
<path d="M260 590v7M242 607h7M246 601v6M251 607h3M260 600v7h-4"/>
</g>
<!-- layer: STEEL -->
<g fill="#000" stroke="#000" stroke-width=".58">
<path d="M230 125h1v4zM300 129h1l-1 4zM629 140h2l-1 4zM671 130h1l-1 4zM263 169l3-2-3 3zM669 166l1 4h-2zM448 311v5h-1zM448 311l1 1zM447 325h1v17zM448 322v3h-1zM448 322l2 3h-2zM448 325h2v17z"/>
<path d="M65 443l1 7h-2zM847 443l2 7h-3z"/>
<path d="M532 149l5 1h-5zM532 150v2l5-2z"/>
<path d="M448 312l2 4zM448 312l2 4h-2z"/>
<path d="M447 325v17h1zM447 342h1l-1 3z"/>
<path d="M448 325v17h2zM448 342h2v3z"/>
</g>
<!-- layer: abutment -->
<path d="M734 597l-3 5M737 597l-3 5M807 597l-3 5M810 597l-3 5M732 602l3-5-3 5M737 602l-3-5 3 5M739 602l-4-5 4 5M740 602l-3-5 3 5M805 602l4-5-4 5M810 602l-3-5 3 5M812 602l-3-5 3 5M813 602l-3-5 3 5" fill="none" stroke="#000" stroke-width=".58"/>
<g font-size="15.4">
<text x="59" y="430">A</text>
<text x="841" y="428">A</text>
<text x="48" y="471">CL</text>
<text x="811" y="471">CL</text>
</g>
<g font-size="10.3">
<text x="1150" y="36">1/2</text>
<text x="908" y="36">NOTES AND SPECIFICATIONS</text>
<text x="465" y="188">SECTION ON 'A-A'</text>
<text x="911" y="325">REFERENCE CODES</text>
<text x="370" y="561">HALF PLAN AT FOUNDATION AND HALF PLAN AT TOP</text>
<text x="915" y="657">REFERENCE DRAWINGS:</text>
<text x="728" y="694">Trail Pit @ km 30.610</text>
</g>
<g font-size="8.2">
<text x="903" y="701">CLIENT</text>
<text x="903" y="720">PROJECT</text>
<text x="903" y="740">TITLE</text>
<text x="903" y="761">CONTRACTORS</text>
</g>
<g font-size="6.8">
<text x="977" y="697">GOVERNMENT OF ANDHRA PRADESH</text>
<text x="977" y="706">IRRIGATION &amp; CAD DEPARTMENT</text>
<text x="977" y="715">GANDIKOATA LIFT IRRIGATION SCHEME</text>
<text x="978" y="724">SANTHAKOVUR MAJOR DISTRIBUTORY</text>
<text x="978" y="736">UNDER TUNNEL</text>
<text x="1037" y="736">AT KM. 30.610</text>
<text x="977" y="744">GENERAL PLAN &amp; SECTIONAL ELEVATION</text>
</g>
<g font-size="6.2">
<text x="903" y="685">REVISION NO:</text>
<text x="996" y="686">DRAWN</text>
<text x="1039" y="686">CHECKED</text>
<text x="1084" y="686">APPROVED</text>
<text x="1130" y="686">DATE</text>
<text x="913" y="777">DRAWING NO:</text>
<text x="1025" y="777">SCALE</text>
<text x="1117" y="777">DATE</text>
</g>
<g font-size="5.8">
<text x="905" y="47">1. ALL DIMENSIONS ARE IN MILLMETRES AND THE LEVELS ARE IN METRES.</text>
<text x="905" y="57">2. DO NOT SCALE THE DRAWING. ONLY FIGURED DIMENSIONS SHALL BE FOLLOWED.</text>
<text x="905" y="68">3. 200 THICK SIDE REVETMENT IS PROPOSED FOR THE BANKS BOTH ON U/S &amp; D/S</text>
<text x="344" y="73">450</text>
<text x="257" y="80">5000</text>
<text x="316" y="80">4000</text>
<text x="354" y="80">600</text>
<text x="377" y="80">2500</text>
<text x="406" y="80">1905</text>
<text x="442" y="80">3010</text>
<text x="478" y="80">1905</text>
<text x="524" y="80">5000</text>
<text x="568" y="80">1200</text>
<text x="599" y="80">5000</text>
<text x="663" y="80">5000</text>
<text x="905" y="78">4. THE SPECIFICATIONS PROPOSED FOR THE VARIOUS COMPONENTS OF THE STRUCTURE ARE AS FOLLOWS</text>
<text x="905" y="88">5. THE SBC OF FOUNDATION STRATA ENSURED BEFORE EXECUTION</text>
<text x="226" y="94">U/S RETURN WALL IN CC M15</text>
<text x="335" y="100">+234.025</text>
<text x="374" y="99">+234.325</text>
<text x="431" y="101">TBL +234.325</text>
<text x="516" y="98">+234.325</text>
<text x="583" y="99">450</text>
<text x="905" y="99">6. 12MM THE EXPANSIVE JOINT WITH 300MM EIDE PVC WATER STOPPER AND MASTIC PAD SHALL BE PROVIDED</text>
<text x="160" y="107">200THICK SIDE REVETMENT</text>
<text x="587" y="103">+233.725</text>
<text x="636" y="103">D/S RETURN WALL IN CC M15</text>
<text x="677" y="109">200THICK SIDE REVETMENT</text>
<text x="905" y="109">AT JUNCTIONS BETWEEN SIDE WALLS &amp; WINGS &amp; FILLED WITH SEILING COUMPOUND</text>
<text x="288" y="114">+232.495</text>
<text x="295" y="119">450</text>
<text x="365" y="115">LEFT BANK</text>
<text x="437" y="114">FSL +233.825</text>
<text x="522" y="115">RIGHT BANK</text>
<text x="629" y="118">450</text>
<text x="644" y="119">+232.655</text>
<text x="905" y="120">7.75MMDIA WEEPHOLES ARE PROVIDED IN WINGS,RETURNS WITH REVERCE FILLERE @1800C/CSTAGGEND BOTH</text>
<text x="437" y="130">CBL +233.055</text>
<text x="905" y="130">VERTICULLY &amp; HORIZONTLY</text>
<text x="262" y="133">MFL+231.895</text>
<text x="404" y="137">+232.280</text>
<text x="349" y="139">1350</text>
<text x="573" y="139">1100</text>
<text x="644" y="139">MFL +232.055</text>
<text x="905" y="141">8.PROVIDE 2ROWS AT 16 DIA DOWEL BANKS @1000C/C INSLAB UNDER HEAD WALLS</text>
<text x="479" y="147">+232.080</text>
<text x="656" y="148">SLOPE 1.5:1</text>
<text x="299" y="156">900</text>
<text x="539" y="153">FLOW</text>
<text x="621" y="156">900</text>
<text x="165" y="161">+230.520</text>
<text x="321" y="160">+230.680</text>
<text x="437" y="160">DBL +230.680</text>
<text x="593" y="160">+230.680</text>
<text x="730" y="159">+230.680</text>
<text x="280" y="162">+230.520</text>
<text x="453" y="167">+231.316</text>
<text x="297" y="172">+230.380</text>
<text x="400" y="172">+230.290</text>
<text x="604" y="172">+230.380</text>
<text x="271" y="175">2000</text>
<text x="460" y="175">17020</text>
<text x="649" y="175">2000</text>
<text x="684" y="180">200THICK BED PITCHING OVER</text>
<text x="145" y="180">200THICK BED PITCHING OVER</text>
<text x="295" y="181">+230.080</text>
<text x="636" y="181">230.080</text>
<text x="150" y="187">150 THICK GRAVEL BACKING</text>
<text x="684" y="186">150 THICK GRAVEL BACKING</text>
<text x="918" y="187">Sl.No</text>
<text x="954" y="187">DETAILS OF COMPONENTS</text>
<text x="1042" y="187">GRADE OF CONCRETE</text>
<text x="1111" y="187">MAX. SIZE OF C.A</text>
<text x="923" y="202">1</text>
<text x="943" y="202">SEALING COAT OVER BOX</text>
<text x="1061" y="202">CC M25</text>
<text x="1122" y="202">20 MM</text>
<text x="943" y="208">IN CANAL PORTION &amp; OVER BOTTOM</text>
<text x="943" y="214">MEMBER OF BOX</text>
<text x="923" y="223">2</text>
<text x="943" y="223">BOX UNDER CANAL TROUGH,</text>
<text x="1061" y="223">RCC M20</text>
<text x="1122" y="223">20 MM</text>
<text x="943" y="231">OF APRON</text>
<text x="923" y="240">4</text>
<text x="943" y="240">WEARING COAT OVER APRON FLOOR</text>
<text x="1061" y="239">CC M15</text>
<text x="1122" y="239">40 MM</text>
<text x="923" y="250">5</text>
<text x="943" y="250">HEAD WALL, WING &amp; RETURNS</text>
<text x="1061" y="254">CC M20</text>
<text x="1122" y="254">20 MM</text>
<text x="923" y="260">6</text>
<text x="943" y="260">CANAL LINING</text>
<text x="923" y="270">7</text>
<text x="943" y="270">FOUNDATION CONCRETE OF WINGS,</text>
<text x="1061" y="264">CC M15</text>
<text x="1122" y="264">40 MM</text>
<text x="943" y="276">RETURNS, CUTOFF WALL OF RETURN</text>
<text x="1061" y="274">CC M15</text>
<text x="1122" y="274">20 MM</text>
<text x="923" y="286">8</text>
<text x="943" y="286">LEVELLING COURSE BELOW BOX</text>
<text x="1061" y="284">CC M15</text>
<text x="1122" y="284">40 MM</text>
<text x="377" y="308">2500</text>
<text x="406" y="308">1905</text>
<text x="442" y="308">3010</text>
<text x="478" y="308">1905</text>
<text x="524" y="308">5000</text>
<text x="179" y="313">AGL +230.520</text>
<text x="220" y="327" transform="rotate(180 220 327)">SIDE SLOPE 1.5:1</text>
<text x="674" y="332">AGL +230.500</text>
<text x="257" y="341">200</text>
<text x="909" y="340">1.</text>
<text x="928" y="340">IS : 456 - 2000</text>
<text x="124" y="346">TBL +234.325</text>
<text x="356" y="345" transform="rotate(90 356 345)">SIDE SLOPE 2:1</text>
<text x="488" y="344" transform="rotate(90 488 344)">SIDE SLOPE 1:1</text>
<text x="434" y="353">CANAL FLOW</text>
<text x="721" y="351" transform="rotate(180 721 351)">SIDE SLOPE 1.5:1</text>
<text x="909" y="348">2.</text>
<text x="929" y="348">IS : 383</text>
<text x="236" y="354" transform="rotate(-90 236 354)">1000</text>
<text x="909" y="356">3.</text>
<text x="929" y="356">IS : 7784 (PART l &amp; ll )</text>
<text x="909" y="365">4.</text>
<text x="928" y="365">IS : 3370 ( PART I , II )</text>
<text x="240" y="368">450</text>
<text x="368" y="371">TBL +234.325</text>
<text x="432" y="371">CBL +233.055</text>
<text x="516" y="371">TBL +234.325</text>
<text x="249" y="376">450</text>
<text x="909" y="373">5.</text>
<text x="928" y="373">IS : 1783 - 1985</text>
<text x="236" y="381">200</text>
<text x="654" y="382" transform="rotate(-90 654 382)">1000</text>
<text x="407" y="388" transform="rotate(-90 407 388)">SIDE SLOPE 1.5 :1</text>
<text x="626" y="393">200</text>
<text x="640" y="390">450</text>
<text x="383" y="398">75 TH LINING IN CC M15 FOR CANAL BED AND SIDE SLOPES</text>
<text x="571" y="399" transform="rotate(-90 571 399)">SIDE SLOPE 1.5:1</text>
<text x="181" y="405">SIDE SLOPE 1.5:1</text>
<text x="399" y="406">BEYOND STRUCTURE FOR A LENGTH OF 5 M</text>
<text x="285" y="419" transform="rotate(-63 285 419)">450</text>
<text x="671" y="417">SLOPE 1.5:1</text>
<text x="277" y="425" transform="rotate(-64 277 425)">450</text>
<text x="289" y="435">1</text>
<text x="303" y="435" transform="rotate(31 303 435)">+232.495</text>
<text x="611" y="438" transform="rotate(72 611 438)">450</text>
<text x="297" y="439">2</text>
<text x="631" y="438" transform="rotate(72 631 438)">450</text>
<text x="353" y="449">450</text>
<text x="591" y="452" transform="rotate(-90 591 452)">450</text>
<text x="620" y="454">3</text>
<text x="625" y="450">1</text>
<text x="478" y="460" transform="rotate(-90 478 460)">200</text>
<text x="356" y="466">900</text>
<text x="575" y="466">650</text>
<text x="585" y="465" transform="rotate(-3 585 465)">450</text>
<text x="607" y="465">5000</text>
<text x="152" y="471">U/S</text>
<text x="179" y="473">+230.580</text>
<text x="252" y="469">+230.680</text>
<text x="344" y="470">450</text>
<text x="701" y="470">+230.680</text>
<text x="751" y="472">D/S</text>
<text x="464" y="477" transform="rotate(-90 464 477)">1700</text>
<text x="644" y="479" transform="rotate(-90 644 479)">6000</text>
<text x="279" y="482">4000</text>
<text x="470" y="491" transform="rotate(-90 470 491)">200</text>
<text x="635" y="497">3</text>
<text x="297" y="503">2</text>
<text x="640" y="501">1</text>
<text x="290" y="507">1</text>
<text x="798" y="595">+230.520</text>
<text x="759" y="620">All Soils</text>
<text x="746" y="626" transform="rotate(-90 746 626)">0.400</text>
<text x="763" y="664">Soft Rock</text>
<text x="908" y="672">1. DRAWING NO. GLIS/SKC/UT-27.900/002/2010 - SECTIONS &amp; R.C.C. DETAILS OF BOX</text>
</g>
<g font-size="5.7">
<text x="984" y="754">KBL - MCCL (JV)</text>
<text x="983" y="762">HYDERABAD</text>
<text x="905" y="794">GLIS/SKC/UT/</text>
<text x="1013" y="793">AS INDICATED</text>
<text x="905" y="800">27.900/001/2010</text>
</g>
<g font-size="5.1">
<text x="513" y="196">SCALE 1:100</text>
<text x="553" y="585">SCALE 1:100</text>
</g>
<g font-size="2.9">
<text x="407" y="148">40TH WEARING COAT</text>
<text x="564" y="147">40TH WEARING COAT</text>
</g>
</svg>
